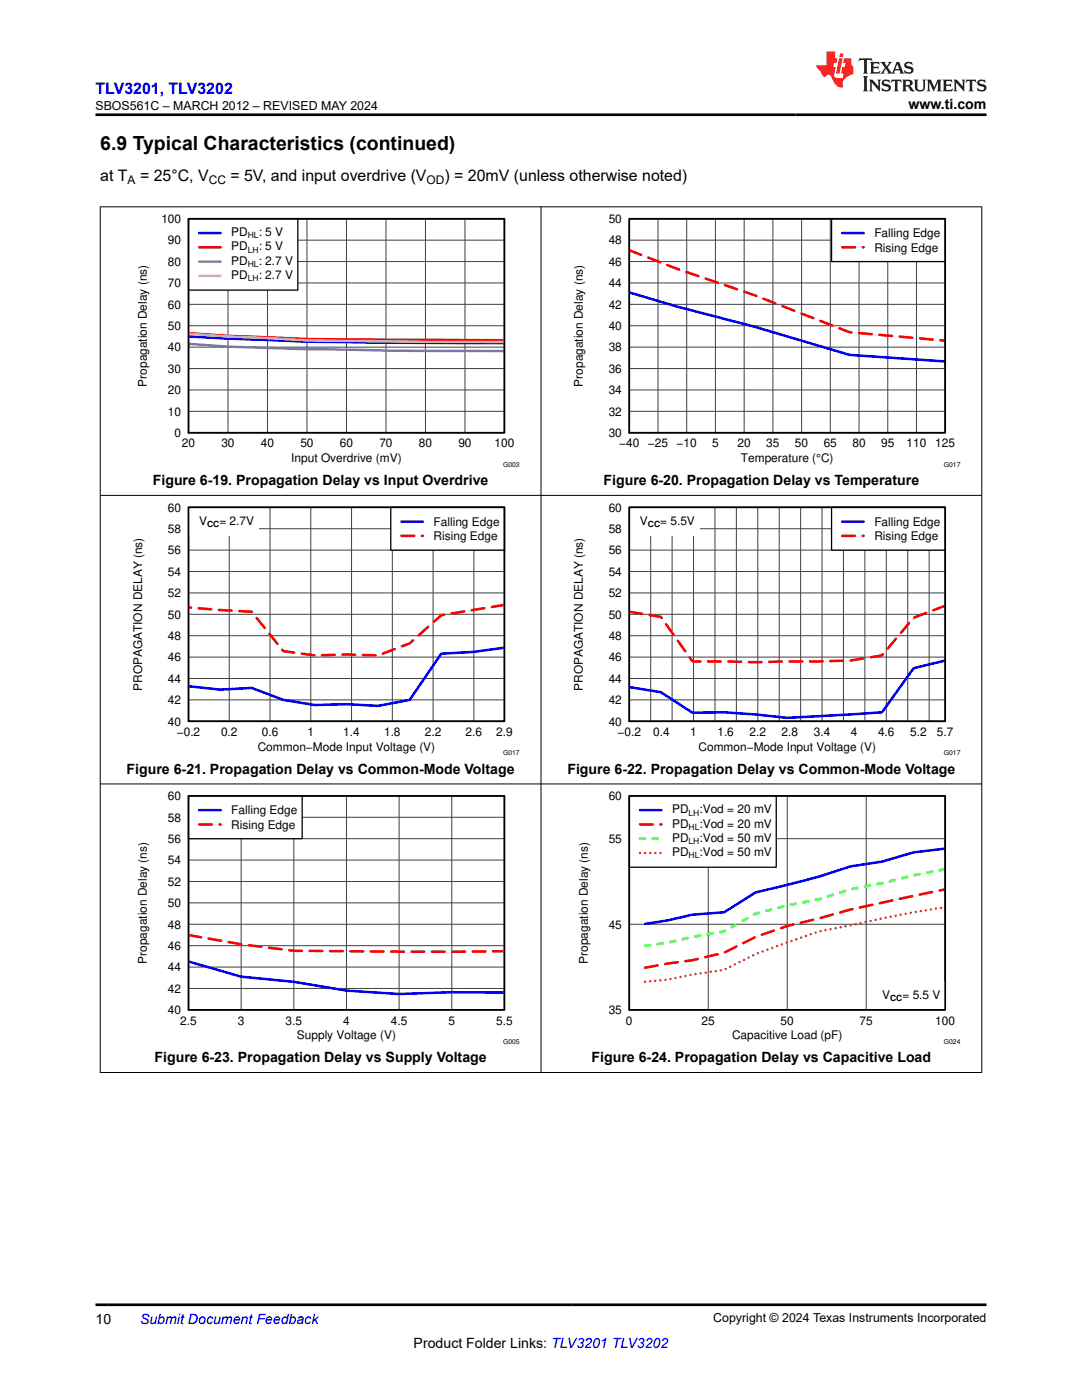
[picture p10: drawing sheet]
<svg xmlns="http://www.w3.org/2000/svg" width="216mm" height="279mm" viewBox="0 0 216 279" stroke-linecap="round" stroke-linejoin="round" font-family="sans-serif">
<path d="M37.6 43.7h63.1v42.7h-63.1z" fill="none" stroke="#000" stroke-width=".25"/>
<g fill="none" stroke="#414141" stroke-width=".2">
<path d="M37.6 43.7h63.1v42.7h-63.1zM37.6 56.5h63.1M37.6 52.2h63.1M37.6 47.9h63.1M45.5 43.7v42.7M53.4 43.7v42.7M61.3 43.7v42.7M69.1 43.7v42.7M77 43.7v42.7M84.9 43.7v42.7M92.8 43.7v42.7M37.6 77.8h63.1"/>
<path d="M37.6 73.6h63.1M37.6 69.3h63.1M37.6 65h63.1M37.6 60.7h63.1M37.6 82.1h63.1"/>
</g>
<path d="M37.6 67.1l7.9 .5a1214.2 1214.2 0 0 0 55.2 .9" fill="none" stroke="#00f" stroke-width=".51"/>
<path d="M37.6 66.5a552.2 552.2 0 0 0 47.3 1.3l15.8 .1" fill="none" stroke="#f00" stroke-width=".51"/>
<path d="M37.6 68.6a520.7 520.7 0 0 0 31.5 1.2l7.9 .2 23.7 .1" fill="none" stroke="#7a66ee" stroke-width=".51"/>
<path d="M37.6 66.6l7.9 .6 15.8 .7 39.4 .4" fill="none" stroke="#ffadb8" stroke-width=".51"/>
<path d="M37.6 43.7h21.8v14.2h-21.8z" fill="#fff"/>
<path d="M37.6 43.7h21.8v14.2h-21.8zM125.6 43.7h63v42.7h-63z" fill="none" stroke="#000" stroke-width=".25"/>
<path d="M39.8 46.5h4.2M125.6 58.4l9.5 2.8 15.3 4 19.1 5.6 19.1 1.3" fill="none" stroke="#00f" stroke-width=".51"/>
<path d="M39.8 49.4h4.2" fill="none" stroke="#f00" stroke-width=".51"/>
<path d="M39.8 52.2h4.2" fill="none" stroke="#7a66ee" stroke-width=".51"/>
<path d="M39.8 55h4.2" fill="none" stroke="#ffadb8" stroke-width=".51"/>
<path d="M37.6 43.7h63.1v42.7h-63.1z" fill="none" stroke="#000" stroke-width=".34"/>
<g fill="none" stroke="#414141" stroke-width=".2">
<path d="M125.6 43.7h63v42.7h-63zM125.6 56.5h63M125.6 52.2h63M125.6 47.9h63M131.3 43.7v42.7M137 43.7v42.7M142.8 43.7v42.7M148.5 43.7v42.7M154.2 43.7v42.7M159.9 43.7v42.7M165.7 43.7v42.7M171.4 43.7v42.7"/>
<path d="M177.1 43.7v42.7M182.9 43.7v42.7M125.6 77.8h63M125.6 73.6h63M125.6 69.3h63M125.6 65h63M125.6 60.7h63M125.6 82.1h63"/>
</g>
<path d="M125.6 49.9l9.5 3.8 15.3 5.2 19.1 7.4 19.1 1.7" fill="none" stroke="#f00" stroke-width=".51" stroke-dasharray="2.5 1.5"/>
<path d="M165.9 43.7h22.7v8.5h-22.7z" fill="#fff"/>
<path d="M165.9 43.7h22.7v8.5h-22.7zM37.6 101.2h63.1v42.8h-63.1z" fill="none" stroke="#000" stroke-width=".25"/>
<path d="M168.1 46.5h4.2M100.7 129.3l-6.3 .8-6.4 .4-6.3 9.2-6.3 1.2-6.3-.4-6.3 .2-6.3-1-6.3-2.4-6.3 .3-6.3-.7" fill="none" stroke="#00f" stroke-width=".51"/>
<path d="M168.1 49.4h4.2M100.7 120.7l-12.7 2.1-6.3 5.6-6.3 2.4-6.3-.2-6.3 .2-6.3-.9-6.3-7.8-12.6-.9" fill="none" stroke="#f00" stroke-width=".51" stroke-dasharray="2.5 1.5"/>
<path d="M125.6 43.7h63v42.7h-63z" fill="none" stroke="#000" stroke-width=".34"/>
<g fill="none" stroke="#414141" stroke-width=".2">
<path d="M37.6 118.3h63.1M37.6 114.1h63.1M37.6 109.8h63.1M37.6 105.5h63.1M45.7 101.2v42.8M53.9 101.2v42.8M62 101.2v42.8M70.2 101.2v42.8M78.3 101.2v42.8M86.4 101.2v42.8M94.6 101.2v42.8M100.7 101.2h-63.1v42.8h63.1"/>
<path d="M37.6 139.7h63.1M37.6 135.4h63.1M37.6 131.1h63.1M37.6 126.9h63.1M37.6 122.6h63.1"/>
</g>
<path d="M78 101.2h22.7v8.6h-22.7z" fill="#fff"/>
<path d="M78 101.2h22.7v8.6h-22.7z" fill="none" stroke="#000" stroke-width=".25"/>
<path d="M80.1 104.1h4.3" fill="none" stroke="#00f" stroke-width=".51"/>
<path d="M80.1 106.9h4.3" fill="none" stroke="#f00" stroke-width=".51" stroke-dasharray="2.5 1.5"/>
<path d="M37.6 101.2h14.2v5.7h-14.2z" fill="#fff"/>
<path d="M37.6 101.2h63.1v42.8h-63.1z" fill="none" stroke="#000" stroke-width=".34"/>
<path d="M125.6 101.2h63v42.8h-63z" fill="none" stroke="#000" stroke-width=".25"/>
<g fill="none" stroke="#414141" stroke-width=".2">
<path d="M125.6 118.3h63M125.6 114.1h63M125.6 109.8h63M125.6 105.5h63M129.8 101.2v42.8M134.1 101.2v42.8M138.4 101.2v42.8M142.7 101.2v42.8M146.9 101.2v42.8M151.2 101.2v42.8M155.5 101.2v42.8M159.8 101.2v42.8"/>
<path d="M164 101.2v42.8M168.3 101.2v42.8M172.6 101.2v42.8M176.9 101.2v42.8M181.1 101.2v42.8M185.4 101.2v42.8M188.6 101.2h-63v42.8h63M125.6 139.7h63M125.6 135.4h63M125.6 131.1h63M125.6 126.9h63M125.6 122.6h63"/>
</g>
<path d="M188.6 131.8l-6.3 1.6-6.3 8.8-18.9 1.1-6.3-.7-6.3-.4h-6.3l-6.3-4.1-6.3-1" fill="none" stroke="#00f" stroke-width=".51"/>
<path d="M188.6 120.9l-6.3 2.4-6.3 7.5-6.3 1-6.3 .2-12.6 .2-12.6-.2-6.3-8.9-6.3-1" fill="none" stroke="#f00" stroke-width=".51" stroke-dasharray="2.5 1.5"/>
<path d="M165.9 101.2h22.7v8.6h-22.7z" fill="#fff"/>
<path d="M165.9 101.2h22.7v8.6h-22.7z" fill="none" stroke="#000" stroke-width=".25"/>
<path d="M168.1 104.1h4.2" fill="none" stroke="#00f" stroke-width=".51"/>
<path d="M168.1 106.9h4.2" fill="none" stroke="#f00" stroke-width=".51" stroke-dasharray="2.5 1.5"/>
<path d="M125.6 101.2h14.1v5.7h-14.1z" fill="#fff"/>
<path d="M125.6 101.2h63v42.8h-63z" fill="none" stroke="#000" stroke-width=".34"/>
<path d="M37.6 158.8h63.1v42.7h-63.1z" fill="none" stroke="#000" stroke-width=".25"/>
<g fill="none" stroke="#414141" stroke-width=".2">
<path d="M37.6 158.8h63.1v42.7h-63.1zM48.1 158.8v42.7M58.6 158.8v42.7M69.1 158.8v42.7M79.6 158.8v42.7M90.1 158.8v42.7M37.6 175.9h63.1M37.6 171.6h63.1M37.6 167.4h63.1M37.6 163.1h63.1M37.6 197.3h63.1M37.6 193h63.1"/>
<path d="M37.6 188.7h63.1M37.6 184.5h63.1M37.6 180.2h63.1"/>
</g>
<path d="M37.6 191.9l10.5 3 10.5 1 10.5 1.8 10.5 .7 10.5-.4 10.6 .1" fill="none" stroke="#00f" stroke-width=".51"/>
<path d="M37.6 186.6l10.5 1.9 10.5 1.3 21 .1 21.1-.1" fill="none" stroke="#f00" stroke-width=".51" stroke-dasharray="2.5 1.5"/>
<path d="M37.6 158.8h22.7v8.6h-22.7z" fill="#fff"/>
<path d="M37.6 158.8h22.7v8.6h-22.7zM125.6 158.8h63v42.7h-63z" fill="none" stroke="#000" stroke-width=".25"/>
<path d="M39.8 161.7h4.2M188.7 169.4l-6.4 .7-6.3 1.9-6.3 .9-6.3 2.1-12.6 3.1-6.3 4-6.3 .4-5.1 1.2-4.4 .7" fill="none" stroke="#00f" stroke-width=".51"/>
<path d="M39.8 164.5h4.2M128.7 193.1l4.4-.8 5.1-.7 6.3-1.5 6.3-3.1 6.3-2.2 6.3-1.5 6.3-1.8 19-4" fill="none" stroke="#f00" stroke-width=".51" stroke-dasharray="2.5 1.5"/>
<path d="M37.6 158.8h63.1v42.7h-63.1z" fill="none" stroke="#000" stroke-width=".34"/>
<path d="M125.6 158.8v42.7h63v-42.7M141.3 158.8v42.7M157.1 158.8v42.7M172.8 158.8v42.7M125.6 167.4h63M125.6 184.5h63" fill="none" stroke="#414141" stroke-width=".2"/>
<path d="M128.7 188.8l4.4-.7 5.1-1.1 6.3-1.1 6.3-3.6 6.3-1.6 6.3-1.2 6.3-2 6.3-1.2 6.3-1.6 6.4-1.3" fill="none" stroke="#01ff00" stroke-width=".51" stroke-dasharray="1 1.5"/>
<path d="M128.7 195.9l4.4-.4 5.1-1 6.3-1 6.3-3.1 6.3-2.3 6.3-2.2 6.3-1.2a233.3 233.3 0 0 1 19-3.7" fill="none" stroke="#ee7500" stroke-width=".51" stroke-dasharray="0 1"/>
<path d="M125.6 158.8h29.3v14.3h-29.3z" fill="#fff"/>
<path d="M125.6 158.8h29.3v14.3h-29.3z" fill="none" stroke="#000" stroke-width=".25"/>
<path d="M127.7 161.7h4.3" fill="none" stroke="#00f" stroke-width=".51"/>
<path d="M127.7 164.5h4.3" fill="none" stroke="#f00" stroke-width=".51" stroke-dasharray="2.5 1.5"/>
<path d="M127.7 167.4h4.3" fill="none" stroke="#01ff00" stroke-width=".51" stroke-dasharray="1 1.5"/>
<path d="M127.7 170.2h4.3" fill="none" stroke="#ee7500" stroke-width=".51" stroke-dasharray="0 1"/>
<path d="M173.9 195.8h14.7v5.7h-14.7z" fill="#fff"/>
<path d="M125.6 158.8h63v42.7h-63z" fill="none" stroke="#000" stroke-width=".34"/>
<path d="M19.9 41.3h176.1M20 41.2v172.9M107.9 41.2v172.9M195.9 41.2v172.9M19.9 98.9h176.1M19.9 156.5h176.1M19.9 214h176.1" fill="none" stroke="#000" stroke-width=".2"/>
<path d="M171.5 11.6l-.2 .6 .5-.2h.6v.1v2.2l-.2 .4h1l-.2-.4v-2.2v-.1h.5l.5 .2-.1-.6zM173.6 12.4l.2 .3v1.6l-.2 .4h1.9l.1-.6a1.08 1.08 0 0 1-1.3 .2v-.7h.6l.4 .2v-.7l-.4 .2h-.6v-.5l.2-.2a1 1 0 0 1 1 .3l-.1-.5zM175.7 12.4l.9 1.1-1 1.2h.9l-.2-.2 .5-.8 .4 .8-.2 .2h1.6l-.2-.2 .2-.5h.9l.1 .5-.1 .2h.9l-.2-.4-.8-1.9h-.5l-.9 2.1-.9-1.1 .9-1h-.8l.2 .2-.4 .6-.4-.6 .2-.2zM179 12.8l.4 1h-.7zM180.7 12.5a.65 .65 0 0 0-.2 .7 .65 .65 0 0 0 .6 .5l.6 .1 .1 .3a.79 .79 0 0 1-.7 .4 .79 .79 0 0 1-.7-.5l.1 .7 .2-.1a.93 .93 0 0 0 1.1 0 .93 .93 0 0 0 .4-.9 1.46 1.46 0 0 0-1.2-.6l-.1-.3a1.09 1.09 0 0 1 1.2 .2l-.2-.6-.1 .1-.5-.2zM172.2 15.2l.2 .4v2.2l-.2 .4h1l-.2-.4v-2.2l.2-.4zM173.4 15.9l.2 .4v1.5l-.2 .4h.8l-.3-.4 .1-1.3 1.6 1.8v-2l.2-.4h-.7l.1 .2 .1 1.1-1.2-1.3zM176.2 16a.65 .65 0 0 0-.2 .8 .65 .65 0 0 0 .6 .4l.6 .2 .1 .2a.79 .79 0 0 1-.7 .4 .79 .79 0 0 1-.7-.5l.1 .7 .2-.1a.93 .93 0 0 0 1.1 .1 .93 .93 0 0 0 .4-1 1.46 1.46 0 0 0-1.2-.5l-.1-.4a1.09 1.09 0 0 1 1.2 .2l-.1-.6-.2 .1-.5-.1zM177.9 15.9l-.1 .6a.63 .63 0 0 1 .8-.3v1.6l-.3 .4h1l-.2-.4v-1.6a.66 .66 0 0 1 .8 .3l-.1-.6zM180 15.9l.2 .4v1.5l-.2 .4h1l-.2-.2-.1-.7h.5l.1 .2a.79 .79 0 0 0 1.2 .6l-1-.9a.61 .61 0 0 0 .6-.6 .61 .61 0 0 0-.5-.7zM180.8 16.2h.1a.47 .47 0 0 1 .5 .1 .47 .47 0 0 1 .1 .5l-.1 .1-.7 .1zM182.3 15.9l.2 .2a2.27 2.27 0 0 0 .4 2 1.04 1.04 0 0 0 1.7-.7v-1.3l.2-.2h-.8l.2 .4v1.1a.6 .6 0 0 1-.6 .6 .6 .6 0 0 1-.6-.6v-1.1l.3-.4zM184.9 15.9l.2 .4v1.5l-.2 .4h.8l-.3-.4v-1.4l.9 1.9 .9-1.9v1.4l-.3 .4h1l-.2-.4v-1.5l.2-.4h-.8l-.7 1.5-.6-1.5zM188.1 15.9l.2 .4v1.5l-.2 .4h1.9l.1-.6a1.09 1.09 0 0 1-1.3 .2v-.7h.6l.4 .2v-.6l-.4 .2h-.6v-.6l.2-.1a1.01 1.01 0 0 1 1 .3l-.1-.6zM190.2 15.9l.3 .4v1.5l-.3 .4h.8l-.2-.4v-1.3l1.6 1.8v-2l.2-.4h-.7l.2 .2v1.1l-1.2-1.3zM192.8 15.9l-.1 .6a.63 .63 0 0 1 .8-.3v1.6l-.3 .4h1l-.2-.4v-1.6a.66 .66 0 0 1 .8 .3l-.1-.6zM195.2 16a.65 .65 0 0 0-.2 .8 .65 .65 0 0 0 .6 .4l.6 .2 .2 .2a.79 .79 0 0 1-.7 .4 .79 .79 0 0 1-.7-.5l.1 .7 .2-.1a.93 .93 0 0 0 1 .1 .93 .93 0 0 0 .5-1 1.46 1.46 0 0 0-1.3-.5v-.4a1.09 1.09 0 0 1 1.2 .2l-.2-.6-.2 .1-.5-.1z" fill="#231f20"/>
<path d="M164.9 10.3v2.7h-2l.1 .4 .8 1a.95 .95 0 0 0 1 .9 .59 .59 0 0 1 .5-.4 .59 .59 0 0 1 .5 .3l.4 .8a1.59 1.59 0 0 0 2.1 1.4 1.61 1.61 0 0 1 1-2.3l1-.3-.1-1.5a1.59 1.59 0 0 1-.3-1.7h-1.5l-.2 .9h.6l-.2 .9h-.5l-.2 .9v.3l.4 .1-.1 .9h-.7a.73 .73 0 0 1-1-.7l.3-1.5h-.5l.1-.9h.5l.2-.9h-.5v-1.3zM167.4 11.6l-.6 3.1h.7l.6-3.1zM167.6 10.7l-.1 .6h.7l.1-.6z" fill="#ed1c24"/>
<path d="M19 22.9h177.8M19 260.4h177.8" fill="none" stroke="#000" stroke-width=".53"/>
<text font-size="3.9" x="20" y="29.9">6.9 Typical Characteristics (continued)</text>
<text font-size="3.2" fill="#00f" x="19" y="18.7">TLV3201, TLV3202</text>
<g font-size="3.2">
<text x="20" y="36.1">at T</text>
<text x="27.9" y="36.1">= 25°C, V</text>
<text x="46" y="36.1">= 5V, and input overdrive (V</text>
<text x="88.7" y="36.1">) = 20mV (unless otherwise noted)</text>
</g>
<g font-size="2.8">
<text x="181.3" y="21.8">www.ti.com</text>
<text x="30.5" y="96.9">Figure 6-19. Propagation Delay vs Input Overdrive</text>
<text x="120.4" y="96.9">Figure 6-20. Propagation Delay vs Temperature</text>
<text x="25.3" y="154.5">Figure 6-21. Propagation Delay vs Common-Mode Voltage</text>
<text x="113.2" y="154.5">Figure 6-22. Propagation Delay vs Common-Mode Voltage</text>
<text x="30.8" y="212">Figure 6-23. Propagation Delay vs Supply Voltage</text>
<text x="118" y="212">Figure 6-24. Propagation Delay vs Capacitive Load</text>
<text x="19" y="264.2">10</text>
<text x="82.5" y="269">Product Folder Links: TLV3201 TLV3202</text>
</g>
<text font-size="2.8" fill="#00f" x="27.9" y="264.2">Submit Document Feedback</text>
<g font-size="2.5">
<text x="19" y="21.9">SBOS561C – MARCH 2012 – REVISED MAY 2024</text>
<text x="142.3" y="263.9">Copyright © 2024 Texas Instruments Incorporated</text>
</g>
<g font-size="2.4">
<text x="25.5" y="36.7">A</text>
<text x="41.7" y="36.7">CC</text>
<text x="85.1" y="36.7">OD</text>
<text x="32.2" y="44.5">100</text>
<text x="46.2" y="47.1">PD</text>
<text x="51.6" y="47.1">: 5 V</text>
<text x="121.5" y="44.5">50</text>
<text x="174.5" y="47.4">Falling Edge</text>
<text x="33.5" y="53.1">80</text>
<text x="33.5" y="48.8">90</text>
<text x="46.2" y="52.8">PD</text>
<text x="46.2" y="50">PD</text>
<text x="51.6" y="52.8">: 2.7 V</text>
<text x="51.6" y="50">: 5 V</text>
<text x="121.5" y="53.1">46</text>
<text x="121.5" y="48.8">48</text>
<text x="174.5" y="50.2">Rising Edge</text>
<text x="33.5" y="57.3">70</text>
<text x="46.2" y="55.7">PD</text>
<text x="51.6" y="55.7">: 2.7 V</text>
<text x="121.5" y="57.3">44</text>
<text x="33.5" y="65.9">50</text>
<text x="33.5" y="61.6">60</text>
<text x="121.5" y="65.9">40</text>
<text x="121.5" y="61.6">42</text>
<text x="33.5" y="70.1">40</text>
<text x="121.5" y="70.1">38</text>
<text x="29.3" y="77.1" transform="rotate(-90 29.3 77.1)">Propagation Delay (ns)</text>
<text x="33.5" y="74.4">30</text>
<text x="116.3" y="77.1" transform="rotate(-90 116.3 77.1)">Propagation Delay (ns)</text>
<text x="121.5" y="74.4">36</text>
<text x="33.5" y="82.9">10</text>
<text x="33.5" y="78.7">20</text>
<text x="121.5" y="82.9">32</text>
<text x="121.5" y="78.7">34</text>
<text x="34.8" y="87.2">0</text>
<text x="36.3" y="89.3">20</text>
<text x="44.2" y="89.3">30</text>
<text x="52.1" y="89.3">40</text>
<text x="59.9" y="89.3">50</text>
<text x="67.8" y="89.3">60</text>
<text x="75.7" y="89.3">70</text>
<text x="83.6" y="89.3">80</text>
<text x="91.5" y="89.3">90</text>
<text x="98.7" y="89.3">100</text>
<text x="121.5" y="87.2">30</text>
<text x="123.6" y="89.3">−40</text>
<text x="129.3" y="89.3">−25</text>
<text x="135" y="89.3">−10</text>
<text x="142.1" y="89.3">5</text>
<text x="147.2" y="89.3">20</text>
<text x="152.9" y="89.3">35</text>
<text x="158.6" y="89.3">50</text>
<text x="164.4" y="89.3">65</text>
<text x="170.1" y="89.3">80</text>
<text x="175.8" y="89.3">95</text>
<text x="180.9" y="89.3">110</text>
<text x="186.6" y="89.3">125</text>
<text x="58.1" y="92.2">Input Overdrive (mV)</text>
<text x="147.8" y="92.2">Temperature (°C)</text>
<text x="33.5" y="106.4">58</text>
<text x="33.5" y="102.1">60</text>
<text x="39.8" y="104.7">V</text>
<text x="43.8" y="104.7">= 2.7V</text>
<text x="86.5" y="104.9">Falling Edge</text>
<text x="86.5" y="107.8">Rising Edge</text>
<text x="121.5" y="106.4">58</text>
<text x="121.5" y="102.1">60</text>
<text x="127.7" y="104.7">V</text>
<text x="131.7" y="104.7">= 5.5V</text>
<text x="174.5" y="104.9">Falling Edge</text>
<text x="174.5" y="107.8">Rising Edge</text>
<text x="33.5" y="110.6">56</text>
<text x="121.5" y="110.6">56</text>
<text x="33.5" y="119.2">52</text>
<text x="33.5" y="114.9">54</text>
<text x="121.5" y="119.2">52</text>
<text x="121.5" y="114.9">54</text>
<text x="33.5" y="123.5">50</text>
<text x="121.5" y="123.5">50</text>
<text x="33.5" y="132">46</text>
<text x="33.5" y="127.7">48</text>
<text x="121.5" y="132">46</text>
<text x="121.5" y="127.7">48</text>
<text x="28.3" y="137.9" transform="rotate(-90 28.3 137.9)">PROPAGATION DELAY (ns)</text>
<text x="33.5" y="136.3">44</text>
<text x="116.3" y="137.9" transform="rotate(-90 116.3 137.9)">PROPAGATION DELAY (ns)</text>
<text x="121.5" y="136.3">44</text>
<text x="33.5" y="140.5">42</text>
<text x="121.5" y="140.5">42</text>
<text x="33.5" y="144.8">40</text>
<text x="35.3" y="146.9">−0.2</text>
<text x="44.1" y="146.9">0.2</text>
<text x="51.4" y="149.8">Common−Mode Input Voltage (V)</text>
<text x="52.2" y="146.9">0.6</text>
<text x="61.4" y="146.9">1</text>
<text x="68.5" y="146.9">1.4</text>
<text x="76.6" y="146.9">1.8</text>
<text x="84.8" y="146.9">2.2</text>
<text x="92.9" y="146.9">2.6</text>
<text x="99" y="146.9">2.9</text>
<text x="121.5" y="144.8">40</text>
<text x="123.2" y="146.9">−0.2</text>
<text x="130.3" y="146.9">0.4</text>
<text x="137.7" y="146.9">1</text>
<text x="139.4" y="149.8">Common−Mode Input Voltage (V)</text>
<text x="143.1" y="146.9">1.6</text>
<text x="149.6" y="146.9">2.2</text>
<text x="156" y="146.9">2.8</text>
<text x="162.4" y="146.9">3.4</text>
<text x="169.8" y="146.9">4</text>
<text x="175.2" y="146.9">4.6</text>
<text x="181.6" y="146.9">5.2</text>
<text x="187" y="146.9">5.7</text>
<text x="33.5" y="159.7">60</text>
<text x="121.5" y="159.7">60</text>
<text x="33.5" y="164">58</text>
<text x="46.2" y="162.5">Falling Edge</text>
<text x="46.2" y="165.4">Rising Edge</text>
<text x="134.1" y="165.2">PD</text>
<text x="134.1" y="162.3">PD</text>
<text x="139.6" y="165.2">:Vod = 20 mV</text>
<text x="139.6" y="162.3">:Vod = 20 mV</text>
<text x="33.5" y="172.5">54</text>
<text x="33.5" y="168.2">56</text>
<text x="121.5" y="168.2">55</text>
<text x="134.1" y="170.9">PD</text>
<text x="134.1" y="168">PD</text>
<text x="139.6" y="170.9">:Vod = 50 mV</text>
<text x="139.6" y="168">:Vod = 50 mV</text>
<text x="33.5" y="176.8">52</text>
<text x="33.5" y="185.3">48</text>
<text x="33.5" y="181">50</text>
<text x="121.5" y="185.3">45</text>
<text x="33.5" y="189.6">46</text>
<text x="29.3" y="192.3" transform="rotate(-90 29.3 192.3)">Propagation Delay (ns)</text>
<text x="33.5" y="193.9">44</text>
<text x="117.3" y="192.3" transform="rotate(-90 117.3 192.3)">Propagation Delay (ns)</text>
<text x="33.5" y="202.4">40</text>
<text x="33.5" y="198.1">42</text>
<text x="121.5" y="202.4">35</text>
<text x="176" y="199.3">V</text>
<text x="180.1" y="199.3">= 5.5 V</text>
<text x="36" y="204.5">2.5</text>
<text x="47.5" y="204.5">3</text>
<text x="57" y="204.5">3.5</text>
<text x="59.2" y="207.4">Supply Voltage (V)</text>
<text x="68.5" y="204.5">4</text>
<text x="78" y="204.5">4.5</text>
<text x="89.5" y="204.5">5</text>
<text x="99" y="204.5">5.5</text>
<text x="124.9" y="204.5">0</text>
<text x="140" y="204.5">25</text>
<text x="146.1" y="207.4">Capacitive Load (pF)</text>
<text x="155.8" y="204.5">50</text>
<text x="171.5" y="204.5">75</text>
<text x="186.6" y="204.5">100</text>
</g>
<g font-size="1.7">
<text x="49.5" y="47.6">HL</text>
<text x="49.5" y="53.3">HL</text>
<text x="49.5" y="50.4">LH</text>
<text x="49.5" y="56.1">LH</text>
<text x="41.3" y="105.1">CC</text>
<text x="129.3" y="105.1">CC</text>
<text x="137.4" y="165.6">HL</text>
<text x="137.4" y="162.8">LH</text>
<text x="137.4" y="171.3">HL</text>
<text x="137.4" y="168.4">LH</text>
<text x="177.6" y="199.7">CC</text>
</g>
<g font-size="1.4">
<text x="100.4" y="93.1">G003</text>
<text x="188.3" y="93.1">G017</text>
<text x="100.4" y="150.7">G017</text>
<text x="188.3" y="150.7">G017</text>
<text x="100.4" y="208.3">G005</text>
<text x="188.3" y="208.3">G024</text>
</g>
</svg>
